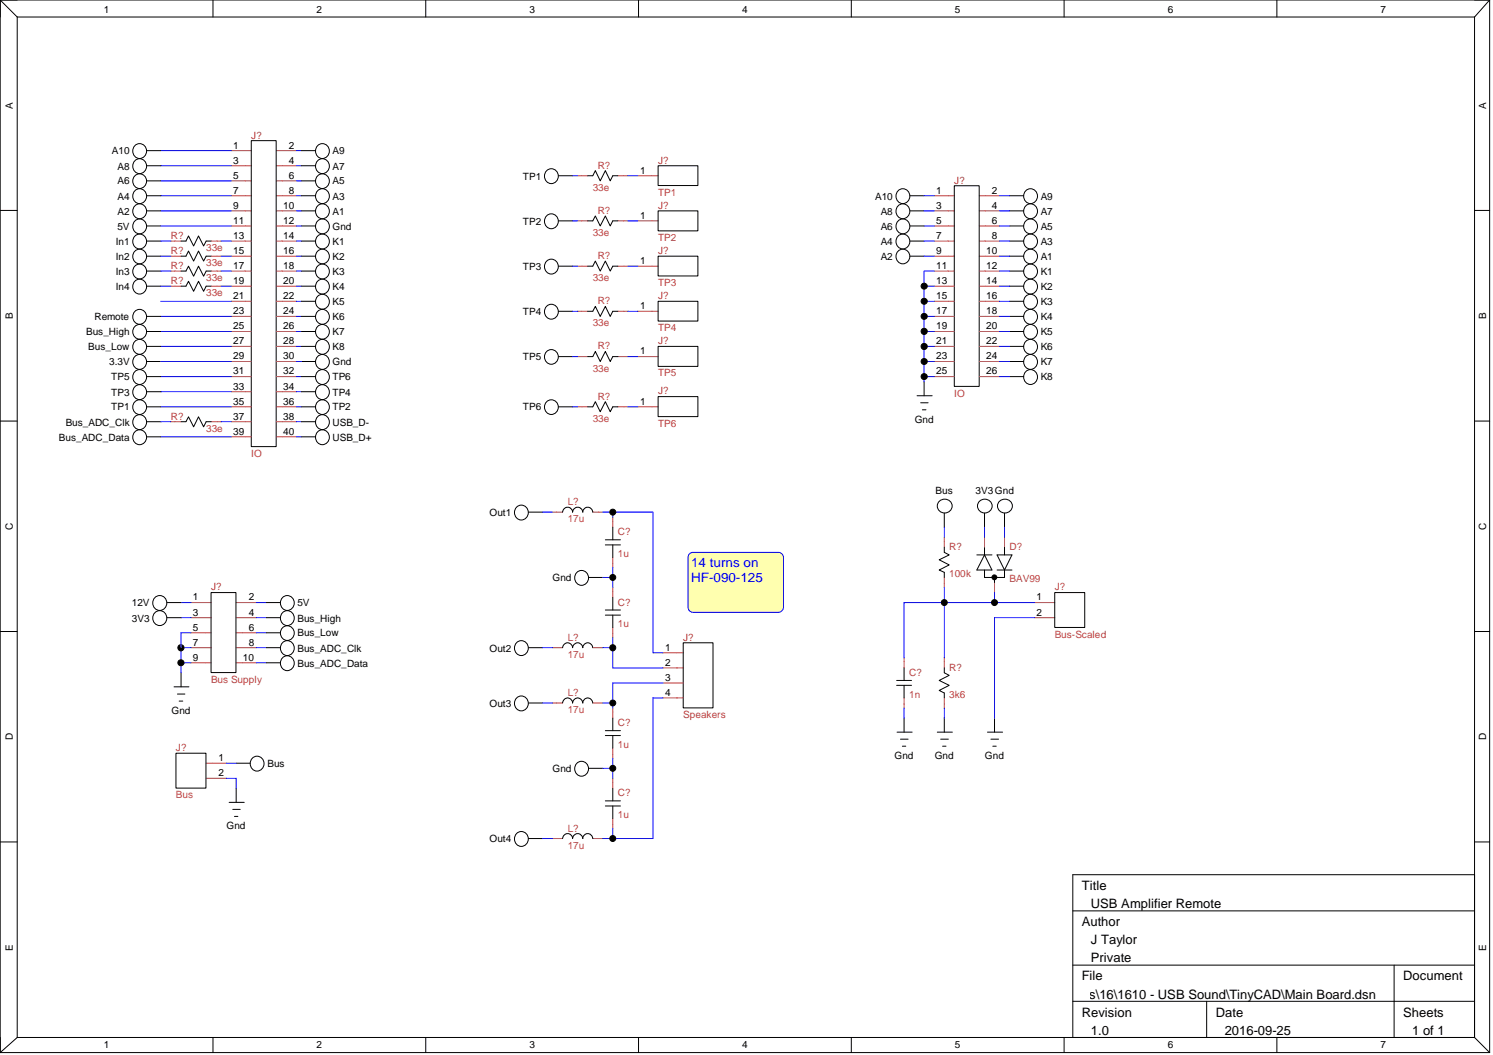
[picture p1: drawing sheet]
<svg xmlns="http://www.w3.org/2000/svg" width="297mm" height="210mm" viewBox="0 0 297 210" stroke-linecap="round" stroke-linejoin="round" font-family="sans-serif">
<g fill="none" stroke="#c04040" stroke-width=".2">
<path d="M46 30h4M46 33h4M46 36h4M46 38.9h4M55 30h4M55 33h4M55 36h4M55 38.9h4M114.9 35h2M122.9 35h2M126.9 35h4M185.9 38.9h4"/>
<path d="M194.9 38.9h3.9M34 48h2M34 51h2M34 53.9h2M34 56.9h2M42 48h2M42 51h2M42 53.9h2M42 56.9h2M46 42h4M46 45h4M46 48h4"/>
<path d="M46 51h4M46 53.9h4M46 56.9h4M46 59.9h4M55 42h4M55 45h4M55 48h4M55 51h4M55 53.9h4M55 56.9h4M55 59.9h4M114.9 43.9h2"/>
<path d="M114.9 53h2M122.9 43.9h2M122.9 53h2M126.9 43.9h4M126.9 53h4M185.9 42h4M185.9 45h4M185.9 48h4M185.9 51h4M185.9 53.9h4M185.9 56.9h4M185.9 59.9h4"/>
<path d="M194.9 42h3.9M194.9 45h3.9M194.9 48h3.9M194.9 51h3.9M194.9 53.9h3.9M194.9 56.9h3.9M194.9 59.9h3.9M46 62.9h4M46 66h4M46 71.9h4M46 68.9h4M46 74.9h4"/>
<path d="M46 77.9h4M55 62.9h4M55 66h4M55 71.9h4M55 68.9h4M55 74.9h4M55 77.9h4M114.9 61.9h2M114.9 71h2M122.9 61.9h2M122.9 71h2M126.9 61.9h4"/>
<path d="M126.9 71h4M185.9 62.9h4M185.9 66h4M185.9 71.9h4M185.9 68.9h4M185.9 74.9h4M194.9 62.9h3.9M194.9 66h3.9M194.9 71.9h3.9M194.9 68.9h3.9M194.9 74.9h3.9M34 83.9h2"/>
<path d="M42 83.9h2M46 80.9h4M46 83.9h4M46 86.9h4M55 80.9h4M55 83.9h4M55 86.9h4M114.9 80.9h2M122.9 80.9h2M126.9 80.9h4M109.9 101.9h2M117.9 101.9h2"/>
<path d="M121.9 102.9v2M121.9 110.9v2M121.9 116.9v2M109.9 139.9h2M109.9 128.9h2M117.9 139.9h2M117.9 128.9h2M121.9 124.9v2M131.9 129.9h4M131.9 132.9h4M131.9 135.9h4M131.9 138.9h4"/>
<path d="M121.9 140.9v2M121.9 148.8v2.1M121.9 154.9v1.9M109.9 166.8h2M117.9 166.8h2M121.9 162.9v1.9"/>
</g>
<g fill="none" stroke="#000" stroke-width=".2">
<path d="M27 28.9a1.43 1.43 0 0 1 2.2 1.2 1.43 1.43 0 0 1-2.2 1.1 1.58 1.58 0 0 1 0-2.3zM27 31.9a1.43 1.43 0 0 1 2.2 1.2 1.43 1.43 0 0 1-2.2 1.2 1.58 1.58 0 0 1 0-2.4zM27 37.8a1.43 1.43 0 0 1 2.2 1.2 1.43 1.43 0 0 1-2.2 1.2 1.58 1.58 0 0 1 0-2.4zM29.2 38.9h2.8M29.2 30h2.8M29.2 33h2.8M29.2 36h2.8M50 28h4.9v60.9h-4.9zM60 38.9h2.8M60 30h2.8M60 33h2.8M60 36h2.8"/>
<path d="M63.3 28.9a1.43 1.43 0 0 1 2.2 1.2 1.43 1.43 0 0 1-2.2 1.1 1.58 1.58 0 0 1 0-2.3zM63.3 31.9a1.43 1.43 0 0 1 2.2 1.2 1.43 1.43 0 0 1-2.2 1.2 1.58 1.58 0 0 1 0-2.4zM63.3 37.8a1.43 1.43 0 0 1 2.2 1.2 1.43 1.43 0 0 1-2.2 1.2 1.58 1.58 0 0 1 0-2.4zM108.9 33.8a1.43 1.43 0 0 1 2.2 1.2 1.43 1.43 0 0 1-2.2 1.2 1.58 1.58 0 0 1 0-2.4zM111.1 35h2.8M116.9 35h1l.5-1 1 2 1-2 1 2 .5-1h1M130.9 33h7.9v3.9h-7.9zM178.8 37.8a1.43 1.43 0 0 1 2.2 1.2 1.43 1.43 0 0 1-2.2 1.2 1.58 1.58 0 0 1 0-2.4zM181.1 38.9h2.8M189.9 37h4.9v39.9h-4.9zM200.9 38.9h2.8M204.2 37.8a1.43 1.43 0 0 1 2.2 1.2 1.43 1.43 0 0 1-2.2 1.2 1.58 1.58 0 0 1 0-2.4z"/>
<path d="M27 43.8a1.43 1.43 0 0 1 2.2 1.2 1.43 1.43 0 0 1-2.2 1.2 1.58 1.58 0 0 1 0-2.4zM27 40.8a1.43 1.43 0 0 1 2.2 1.2 1.43 1.43 0 0 1-2.2 1.2 1.58 1.58 0 0 1 0-2.4zM27 46.8a1.43 1.43 0 0 1 2.2 1.2 1.43 1.43 0 0 1-2.2 1.2 1.58 1.58 0 0 1 0-2.4zM27 52.8a1.43 1.43 0 0 1 2.2 1.2 1.43 1.43 0 0 1-2.2 1.2 1.58 1.58 0 0 1 0-2.4zM27 55.8a1.43 1.43 0 0 1 2.2 1.2 1.43 1.43 0 0 1-2.2 1.2 1.58 1.58 0 0 1 0-2.4zM29.2 45h2.8M29.2 42h2.8M29.2 48h2.8M29.2 51h2.8M29.2 53.9h2.8M29.2 56.9h2.8M36 56.9h1l.5-.9 1 2 1-2 1 2 .5-1.1h1"/>
<path d="M36 53.9h1l.5-.9 1 1.9 1-1.9 1 1.9 .5-1h1M36 51h1l.5-1 1 1.9 1-1.9 1 1.9 .5-.9h1M36 48h1l.5-1.1 1 2 1-2 1 2 .5-.9h1M60 45h2.8M60 42h2.8M60 48h2.8M60 51h2.8M60 53.9h2.8M60 56.9h2.8M60 59.9h2.8M63.3 43.8a1.43 1.43 0 0 1 2.2 1.2 1.43 1.43 0 0 1-2.2 1.2 1.58 1.58 0 0 1 0-2.4zM63.3 40.8a1.43 1.43 0 0 1 2.2 1.2 1.43 1.43 0 0 1-2.2 1.2 1.58 1.58 0 0 1 0-2.4z"/>
<path d="M63.3 55.8a1.43 1.43 0 0 1 2.2 1.2 1.43 1.43 0 0 1-2.2 1.2 1.58 1.58 0 0 1 0-2.4zM63.3 58.8a1.43 1.43 0 0 1 2.2 1.2 1.43 1.43 0 0 1-2.2 1.2 1.58 1.58 0 0 1 0-2.4zM63.3 46.8a1.43 1.43 0 0 1 2.2 1.2 1.43 1.43 0 0 1-2.2 1.2 1.58 1.58 0 0 1 0-2.4zM63.3 52.8a1.43 1.43 0 0 1 2.2 1.2 1.43 1.43 0 0 1-2.2 1.2 1.58 1.58 0 0 1 0-2.4zM108.9 42.8a1.43 1.43 0 0 1 2.2 1.2 1.43 1.43 0 0 1-2.2 1.2 1.58 1.58 0 0 1 0-2.4zM108.9 51.8a1.43 1.43 0 0 1 2.2 1.2 1.43 1.43 0 0 1-2.2 1.2 1.58 1.58 0 0 1 0-2.4zM111.1 43.9h2.8M111.1 53h2.8M116.9 43.9h1l.5-.9 1 2 1-2 1 2 .5-1.1h1M116.9 53h1l.5-1.1 1 2 1-2 1 2 .5-.9h1M130.9 42h7.9v3.9h-7.9zM130.9 51h7.9v3.9h-7.9z"/>
<path d="M130.9 59.9h7.9v4h-7.9zM178.8 40.8a1.43 1.43 0 0 1 2.2 1.2 1.43 1.43 0 0 1-2.2 1.2 1.58 1.58 0 0 1 0-2.4zM178.8 43.8a1.43 1.43 0 0 1 2.2 1.2 1.43 1.43 0 0 1-2.2 1.2 1.58 1.58 0 0 1 0-2.4zM178.8 46.8a1.43 1.43 0 0 1 2.2 1.2 1.43 1.43 0 0 1-2.2 1.2 1.58 1.58 0 0 1 0-2.4zM181.1 45h2.8M181.1 42h2.8M181.1 48h2.8M181.1 51h2.8M200.9 45h2.8M200.9 42h2.8M200.9 48h2.8M200.9 51h2.8"/>
<path d="M200.9 53.9h2.8M200.9 56.9h2.8M200.9 59.9h2.8M204.2 40.8a1.43 1.43 0 0 1 2.2 1.2 1.43 1.43 0 0 1-2.2 1.2 1.58 1.58 0 0 1 0-2.4zM204.2 43.8a1.43 1.43 0 0 1 2.2 1.2 1.43 1.43 0 0 1-2.2 1.2 1.58 1.58 0 0 1 0-2.4zM204.2 46.8a1.43 1.43 0 0 1 2.2 1.2 1.43 1.43 0 0 1-2.2 1.2 1.58 1.58 0 0 1 0-2.4zM204.2 52.8a1.43 1.43 0 0 1 2.2 1.2 1.43 1.43 0 0 1-2.2 1.2 1.58 1.58 0 0 1 0-2.4zM204.2 55.8a1.43 1.43 0 0 1 2.2 1.2 1.43 1.43 0 0 1-2.2 1.2 1.58 1.58 0 0 1 0-2.4zM204.2 58.8a1.43 1.43 0 0 1 2.2 1.2 1.43 1.43 0 0 1-2.2 1.2 1.58 1.58 0 0 1 0-2.4zM27 70.8a1.43 1.43 0 0 1 2.2 1.2 1.43 1.43 0 0 1-2.2 1.2 1.58 1.58 0 0 1 0-2.4zM27 73.8a1.43 1.43 0 0 1 2.2 1.2 1.43 1.43 0 0 1-2.2 1.2 1.58 1.58 0 0 1 0-2.4zM27 76.8a1.43 1.43 0 0 1 2.2 1.2 1.43 1.43 0 0 1-2.2 1.2 1.58 1.58 0 0 1 0-2.4z"/>
<path d="M27 67.8a1.43 1.43 0 0 1 2.2 1.2 1.43 1.43 0 0 1-2.2 1.2 1.58 1.58 0 0 1 0-2.4zM27 61.8a1.43 1.43 0 0 1 2.2 1.2 1.43 1.43 0 0 1-2.2 1.2 1.58 1.58 0 0 1 0-2.4zM29.2 71.9h2.8M29.2 77.9h2.8M29.2 74.9h2.8M29.2 62.9h2.8M29.2 66h2.8M29.2 68.9h2.8M60 71.9h2.8M60 77.9h2.8M60 74.9h2.8M60 62.9h2.8"/>
<path d="M60 66h2.8M60 68.9h2.8M63.3 70.8a1.43 1.43 0 0 1 2.2 1.2 1.43 1.43 0 0 1-2.2 1.2 1.58 1.58 0 0 1 0-2.4zM63.3 76.8a1.43 1.43 0 0 1 2.2 1.2 1.43 1.43 0 0 1-2.2 1.2 1.58 1.58 0 0 1 0-2.4zM63.3 73.8a1.43 1.43 0 0 1 2.2 1.2 1.43 1.43 0 0 1-2.2 1.2 1.58 1.58 0 0 1 0-2.4zM63.3 61.8a1.43 1.43 0 0 1 2.2 1.2 1.43 1.43 0 0 1-2.2 1.2 1.58 1.58 0 0 1 0-2.4zM63.3 67.8a1.43 1.43 0 0 1 2.2 1.2 1.43 1.43 0 0 1-2.2 1.2 1.58 1.58 0 0 1 0-2.4zM108.9 60.8a1.43 1.43 0 0 1 2.2 1.2 1.43 1.43 0 0 1-2.2 1.2 1.58 1.58 0 0 1 0-2.4zM111.1 61.9h2.8M111.1 71h2.8M116.9 61.9h1l.5-.9 1 1.9 1-1.9 1 1.9 .5-1h1M116.9 71h1l.5-1.1 1 2 1-2 1 2 .5-.9h1"/>
<path d="M130.9 68.9h7.9v4h-7.9zM130.9 78.9h7.9v4h-7.9zM182.5 78.7h3M183.9 75.9v2.8M200.9 71.9h2.8M200.9 74.9h2.8M200.9 62.9h2.8M200.9 66h2.8M200.9 68.9h2.8M204.2 61.8a1.43 1.43 0 0 1 2.2 1.2 1.43 1.43 0 0 1-2.2 1.2 1.58 1.58 0 0 1 0-2.4zM204.2 67.8a1.43 1.43 0 0 1 2.2 1.2 1.43 1.43 0 0 1-2.2 1.2 1.58 1.58 0 0 1 0-2.4zM204.2 70.8a1.43 1.43 0 0 1 2.2 1.2 1.43 1.43 0 0 1-2.2 1.2 1.58 1.58 0 0 1 0-2.4z"/>
<path d="M204.2 73.8a1.43 1.43 0 0 1 2.2 1.2 1.43 1.43 0 0 1-2.2 1.2 1.58 1.58 0 0 1 0-2.4zM27 82.8a1.43 1.43 0 0 1 2.2 1.2 1.43 1.43 0 0 1-2.2 1.2 1.58 1.58 0 0 1 0-2.4zM27 85.8a1.43 1.43 0 0 1 2.2 1.2 1.43 1.43 0 0 1-2.2 1.2 1.58 1.58 0 0 1 0-2.4zM29.2 86.9h2.8M29.2 83.9h2.8M29.2 80.9h2.8M36 83.9h1l.5-1 1 2 1-2 1 2 .5-1h1M60 86.9h2.8M60 83.9h2.8M60 80.9h2.8M63.3 85.8a1.43 1.43 0 0 1 2.2 1.2 1.43 1.43 0 0 1-2.2 1.2 1.58 1.58 0 0 1 0-2.4zM63.3 82.8a1.43 1.43 0 0 1 2.2 1.2 1.43 1.43 0 0 1-2.2 1.2 1.58 1.58 0 0 1 0-2.4z"/>
<path d="M111.1 80.9h2.8M116.9 80.9h1l.5-1 1 2 1-2 1 2 .5-1h1M183.2 80.1h1.5M183.5 81.5h.7M102.9 100.8a1.43 1.43 0 0 1 2.2 1.2 1.43 1.43 0 0 1-2.2 1.2 1.58 1.58 0 0 1 0-2.4zM105.2 101.9h2.7M111.9 101.9a1.15 1.15 0 0 1 .8-1l.7 .1 .4 .4 .1 .5a1.15 1.15 0 0 1 .8-1h.4a1.06 1.06 0 0 1 .8 1l.2-.5 .3-.4 .7-.1a1.06 1.06 0 0 1 .8 1M114.9 113.8a1.43 1.43 0 0 1 2.2 1.2 1.43 1.43 0 0 1-2.2 1.2 1.58 1.58 0 0 1 0-2.4zM117.1 114.9h2.8M120.4 107.4h3M120.4 108.4h3M121.9 104.9v2.5"/>
<path d="M121.9 108.4v2.5M121.9 118.9v2.5M102.9 138.8a1.43 1.43 0 0 1 2.2 1.1 1.43 1.43 0 0 1-2.2 1.2 1.58 1.58 0 0 1 0-2.3zM102.9 127.7a1.43 1.43 0 0 1 2.2 1.2 1.43 1.43 0 0 1-2.2 1.2 1.58 1.58 0 0 1 0-2.4zM105.2 139.9h2.7M105.2 128.9h2.7M111.9 139.9a.99 .99 0 0 1 1-1 .99 .99 0 0 1 1 1 1.02 1.02 0 0 1 1-1.1 1.02 1.02 0 0 1 1 1.1 1 1 0 0 1 1-1 1 1 0 0 1 1 1M111.9 128.9a1.15 1.15 0 0 1 .9-1h.3a1.05 1.05 0 0 1 .8 1 1.15 1.15 0 0 1 .9-1h.3a1.15 1.15 0 0 1 .8 1 1.05 1.05 0 0 1 .9-1h.3a1.15 1.15 0 0 1 .8 1M120.4 121.4h3M120.4 122.4h3M121.9 122.4v2.5M135.9 127.9h6v12.9h-6z"/>
<path d="M114.9 151.7a1.43 1.43 0 0 1 2.2 1.2 1.43 1.43 0 0 1-2.2 1.2 1.58 1.58 0 0 1 0-2.4zM117.1 152.9h2.8M120.4 145.4h3M120.4 146.3h3M120.4 159.3h3M121.9 142.9v2.5M121.9 146.3v2.5M121.9 156.8v2.5M102.9 165.7a1.43 1.43 0 0 1 2.2 1.2 1.43 1.43 0 0 1-2.2 1.2 1.58 1.58 0 0 1 0-2.4zM105.2 166.8h2.7M111.9 166.8a1.15 1.15 0 0 1 .8-.9l.7 .1 .4 .3 .1 .5a1.15 1.15 0 0 1 .8-.9h.4a1.06 1.06 0 0 1 .8 .9l.2-.5 .3-.3 .7-.1a1.06 1.06 0 0 1 .8 .9M120.4 160.4h3"/>
<path d="M121.9 160.4v2.5"/>
<circle cx="27.7" cy="36" r="1.42"/>
<circle cx="64.1" cy="36" r="1.42"/>
<circle cx="27.7" cy="51" r="1.42"/>
<circle cx="64.1" cy="51" r="1.42"/>
<circle cx="179.6" cy="51" r="1.42"/>
<circle cx="183.9" cy="56.9" r=".61"/>
<circle cx="183.9" cy="59.9" r=".61"/>
<circle cx="205" cy="51" r="1.42"/>
<circle cx="27.7" cy="66" r="1.42"/>
<circle cx="64.1" cy="66" r="1.42"/>
<circle cx="109.7" cy="71" r="1.42"/>
<circle cx="183.9" cy="68.9" r=".62"/>
<circle cx="183.9" cy="65.9" r=".62"/>
<circle cx="183.9" cy="74.9" r=".61"/>
<circle cx="183.9" cy="62.9" r=".61"/>
<circle cx="183.9" cy="71.9" r=".61"/>
<circle cx="205" cy="66" r="1.42"/>
<circle cx="27.7" cy="81" r="1.42"/>
<circle cx="64.1" cy="81" r="1.42"/>
<circle cx="109.7" cy="81" r="1.42"/>
<circle cx="121.9" cy="114.9" r=".59"/>
<circle cx="121.9" cy="101.9" r=".59"/>
<circle cx="121.9" cy="128.9" r=".6"/>
<circle cx="121.9" cy="139.9" r=".59"/>
<circle cx="121.9" cy="152.9" r=".59"/>
<circle cx="121.9" cy="166.8" r=".59"/>
</g>
<g fill="none" stroke="#00f" stroke-width=".2">
<path d="M32 30h14M32 33h14M32 36h14M32 38.9h14M59 30h1M59 33h1M59 36h1M59 38.9h1M113.9 35h1M124.9 35h2M183.9 38.9h2M198.8 38.9h2.1"/>
<path d="M32 45h14M32 42h14M32 59.9h14M32 48h2M32 51h2M32 53.9h2M32 56.9h2M44 48h2M44 51h2M44 53.9h2M44 56.9h2M59 45h1"/>
<path d="M59 42h1M59 59.9h1M59 48h1M59 51h1M59 53.9h1M59 56.9h1M113.9 53h1M113.9 43.9h1M124.9 53h2M124.9 43.9h2M183.9 45h2M183.9 42h2"/>
<path d="M183.9 59.9h2M183.9 48h2M183.9 51h2M183.9 56.9h2M185.9 53.9h-2v22M198.8 45h2.1M198.8 42h2.1M198.8 59.9h2.1M198.8 48h2.1M198.8 51h2.1M198.8 53.9h2.1M198.8 56.9h2.1"/>
<path d="M32 71.9h14M32 62.9h14M32 66h14M32 68.9h14M32 74.9h14M32 77.9h14M59 71.9h1M59 62.9h1M59 66h1M59 68.9h1M59 74.9h1M59 77.9h1"/>
<path d="M113.9 71h1M113.9 61.9h1M124.9 71h2M124.9 61.9h2M183.9 71.9h2M183.9 62.9h2M183.9 66h2M183.9 68.9h2M183.9 74.9h2M198.8 71.9h2.1M198.8 62.9h2.1M198.8 66h2.1"/>
<path d="M198.8 68.9h2.1M198.8 74.9h2.1M32 80.9h14M32 86.9h14M32 83.9h2M44 83.9h2M59 80.9h1M59 86.9h1M59 83.9h1M113.9 80.9h1M124.9 80.9h2M107.9 101.9h2"/>
<path d="M119.9 101.9h10v28h2M119.9 114.9h2M121.9 101.9v1M121.9 112.9v4M107.9 139.9h2M107.9 128.9h2M119.9 139.9h2M119.9 128.9h2M121.9 126.9v6h10M131.9 135.9h-10v5M131.9 138.9h-2v27.9h-10M119.9 152.9h2"/>
<path d="M121.9 150.9v4M107.9 166.8h2M121.9 164.8v2"/>
</g>
<g fill="#000">
<circle cx="183.9" cy="56.9" r=".61"/>
<circle cx="183.9" cy="59.9" r=".61"/>
<circle cx="183.9" cy="68.9" r=".62"/>
<circle cx="183.9" cy="65.9" r=".62"/>
<circle cx="183.9" cy="74.9" r=".61"/>
<circle cx="183.9" cy="62.9" r=".61"/>
<circle cx="183.9" cy="71.9" r=".61"/>
<circle cx="121.9" cy="114.9" r=".59"/>
<circle cx="121.9" cy="101.9" r=".59"/>
<circle cx="121.9" cy="128.9" r=".6"/>
<circle cx="121.9" cy="139.9" r=".59"/>
<circle cx="121.9" cy="152.9" r=".59"/>
<circle cx="121.9" cy="166.8" r=".59"/>
</g>
<path d="M137.2 110.2l.7-.3h17a.99 .99 0 0 1 1 1v9.9a1.03 1.03 0 0 1-1 1h-17a.99 .99 0 0 1-1-1v-9.9z" fill-rule="evenodd" fill="#ffffaf"/>
<g fill="none" stroke="#00f" stroke-width=".2">
<path d="M36 119.9h2M51 119.9h2M137.2 110.2l.7-.3h17a.99 .99 0 0 1 1 1v9.9a1.03 1.03 0 0 1-1 1h-17a.99 .99 0 0 1-1-1v-9.9zM187.9 104.9v2M187.9 116.9v14M195.9 104.9v2M197.9 117.9v2M199.9 104.9v2M205.9 119.9h-26v11M36 122.9h2M36 128.9h2M36 131.9h2"/>
<path d="M38 125.9h-2v8M51 122.9h2M51 125.9h2M51 128.9h2M51 131.9h2M205.9 122.9h-8v20M45 151.8h2M45 154.9h2v1.9M179.9 140.9v2M187.9 140.9v2"/>
</g>
<g fill="none" stroke="#c04040" stroke-width=".2">
<path d="M38 119.9h4M47 119.9h4M187.9 106.9v2M187.9 114.9v2M195.9 106.9v2M197.9 115.9v2M199.9 106.9v2M205.9 119.9h3.9M38 122.9h4M38 125.9h4M38 128.9h4M38 131.9h4"/>
<path d="M47 122.9h4M47 125.9h4M47 128.9h4M47 131.9h4M179.9 130.9v2M179.9 138.9v2M187.9 130.9v2M187.9 138.9v2M205.9 122.9h3.9M41 151.8h4M41 154.9h4"/>
</g>
<g fill="none" stroke="#000" stroke-width=".2">
<path d="M0 0h296.4M0 0v209.4M0 0l3.4 3.4M3.4 3.4h290M3.4 3.4v203M42.4 0v3.4M84.7 0v3.4M127 0v3.4M169.4 0v3.4M211.7 0v3.4M254 0v3.4M293.4 3.4v203"/>
<path d="M296.4 0v209.4M296.4 0l-3 3.4M0 41.9h3.4M293.4 41.9h3M0 83.8h3.4M186.8 99.9a1.43 1.43 0 0 1 2.1-.3 1.43 1.43 0 0 1-.1 2.2 1.44 1.44 0 0 1-1.8-.1 1.44 1.44 0 0 1-.2-1.8zM198.7 99.9a1.43 1.43 0 0 1 2.2-.3 1.43 1.43 0 0 1-.1 2.2 1.44 1.44 0 0 1-1.9-.1 1.44 1.44 0 0 1-.2-1.8zM293.4 83.8h3M33.2 119.9h2.8M42 117.9h4.9v15.9h-4.9zM53 119.9h2.8M56.3 118.8a1.43 1.43 0 0 1 2.2 1.2 1.43 1.43 0 0 1-2.2 1.2 1.58 1.58 0 0 1 0-2.4z"/>
<path d="M187.9 108.9v1l.9 .5-1.9 1 1.9 1-1.9 1 1 .5v1M187.9 102.1v2.8M194.3 110.4h3.1M195.9 110.4l1.5 3h-3.1zM195.9 113.4v1.5h4v-1.5M195.9 102.1v2.8M195.9 108.9v1.5M197.9 114.9v1M198.4 110.4h2.9l-1.4 3zM198.4 113.4h2.9M199.9 102.1v2.8M199.9 108.9v1.5"/>
<path d="M209.8 117.9h6v6.9h-6zM0 125.6h3.4M33.2 122.9h2.8M34.6 136.7h3M35.3 138.1h1.5M35.6 139.5h.8M36 133.9v2.8M53 125.9h2.8M53 122.9h2.8M53 128.9h2.8M53 131.9h2.8M56.3 121.8a1.43 1.43 0 0 1 2.2 1.2 1.43 1.43 0 0 1-2.2 1.2 1.58 1.58 0 0 1 0-2.4z"/>
<path d="M56.3 127.7a1.43 1.43 0 0 1 2.2 1.2 1.43 1.43 0 0 1-2.2 1.2 1.58 1.58 0 0 1 0-2.4zM56.3 130.7a1.43 1.43 0 0 1 2.2 1.2 1.43 1.43 0 0 1-2.2 1.2 1.58 1.58 0 0 1 0-2.4zM178.4 135.4h3M178.4 136.4h3M179.9 132.9v2.5M179.9 136.4v2.5M187.9 132.9v1l.9 .5-1.9 1 1.9 1-1.9 1 1 .5v1M293.4 125.6h3M35 149.9h6v6.9h-6zM45.6 159.6h3M47 151.8h2.8M47 156.8v2.8"/>
<path d="M50.3 150.7a1.43 1.43 0 0 1 2.2 1.2 1.43 1.43 0 0 1-2.2 1.2 1.58 1.58 0 0 1 0-2.4zM178.5 145.7h3M179.2 147.1h1.5M179.5 148.5h.7M179.9 142.9v2.8M186.5 145.7h3M187.2 147.1h1.5M187.5 148.5h.7M187.9 142.9v2.8M196.5 145.7h3M197.1 147.1h1.6M197.5 148.5h.7"/>
<path d="M197.9 142.9v2.8M0 167.5h3.4M46.3 161h1.5M46.6 162.4h.7M293.4 174h-80v32.4M293.4 167.5h3M213.4 181.2h80M213.4 192h80M213.4 199.2h80M240.1 199.2v7.2M277.4 192v14.4M0 209.4h296.4"/>
<path d="M3.4 206.4h290M3.4 206.4l-3.4 3M42.4 206.4v3M84.7 206.4v3M127 206.4v3M169.4 206.4v3M211.7 206.4v3M254 206.4v3M293.4 206.4l3 3"/>
<circle cx="31.7" cy="120" r="1.45"/>
<circle cx="187.9" cy="119.9" r=".59"/>
<circle cx="196" cy="100.7" r="1.42"/>
<circle cx="197.8" cy="114.9" r=".49"/>
<circle cx="197.9" cy="119.9" r=".59"/>
<circle cx="31.7" cy="123" r="1.45"/>
<circle cx="36" cy="128.9" r=".62"/>
<circle cx="36" cy="131.9" r=".61"/>
<circle cx="57.1" cy="125.9" r="1.42"/>
</g>
<g fill="#000">
<circle cx="187.9" cy="119.9" r=".59"/>
<circle cx="197.8" cy="114.9" r=".49"/>
<circle cx="197.9" cy="119.9" r=".59"/>
<circle cx="36" cy="128.9" r=".62"/>
<circle cx="36" cy="131.9" r=".61"/>
</g>
<g font-size="2.6" fill="#00f">
<text x="137.5" y="112.8">14 turns on</text>
<text x="137.5" y="115.7">HF-090-125</text>
</g>
<g font-size="2.6">
<text x="215.2" y="177.1">Title</text>
<text x="215.2" y="184.3">Author</text>
<text x="217" y="180.7">USB Amplifier Remote</text>
<text x="217" y="187.9">J Taylor</text>
<text x="217" y="191.5">Private</text>
<text x="215.2" y="195.1">File</text>
<text x="279.2" y="195.1">Document</text>
<text x="200" y="198.7">C:\JPT\Projects\16\1610 - USB Sound\TinyCAD\Main Board.dsn</text>
<text x="215.2" y="202.3">Revision</text>
<text x="241.9" y="202.3">Date</text>
<text x="279.2" y="202.3">Sheets</text>
<text x="217" y="205.9">1.0</text>
<text x="243.7" y="205.9">2016-09-25</text>
<text x="281" y="205.9">1 of 1</text>
</g>
<g font-size="2">
<text x="20.7" y="2.6">1</text>
<text x="63" y="2.6">2</text>
<text x="105.3" y="2.6">3</text>
<text x="147.7" y="2.6">4</text>
<text x="190" y="2.6">5</text>
<text x="232.3" y="2.6">6</text>
<text x="274.7" y="2.6">7</text>
<text x="2.6" y="21.6" transform="rotate(-90 2.6 21.6)">A</text>
<text x="295.7" y="21.6" transform="rotate(-90 295.7 21.6)">A</text>
<text x="46.4" y="29.5">1</text>
<text x="57.5" y="29.5">2</text>
<text x="22.3" y="30.7">A10</text>
<text x="23.4" y="33.7">A8</text>
<text x="46.4" y="32.6">3</text>
<text x="46.4" y="35.6">5</text>
<text x="57.5" y="35.6">6</text>
<text x="57.5" y="32.6">4</text>
<text x="66.2" y="30.7">A9</text>
<text x="66.2" y="33.7">A7</text>
<text x="104.1" y="35.7">TP1</text>
<text x="127.3" y="34.5">1</text>
<text x="23.4" y="36.7">A6</text>
<text x="23.4" y="39.7">A4</text>
<text x="46.4" y="38.5">7</text>
<text x="46.4" y="41.5">9</text>
<text x="56.3" y="41.5">10</text>
<text x="57.5" y="38.5">8</text>
<text x="66.2" y="36.7">A5</text>
<text x="66.2" y="39.7">A3</text>
<text x="174.1" y="39.7">A10</text>
<text x="186.3" y="38.5">1</text>
<text x="186.3" y="41.5">3</text>
<text x="197.4" y="41.5">4</text>
<text x="197.4" y="38.5">2</text>
<text x="207" y="39.7">A9</text>
<text x="23.4" y="45.7">5V</text>
<text x="23.4" y="42.7">A2</text>
<text x="46.4" y="44.5">11</text>
<text x="46.4" y="47.5">13</text>
<text x="56.3" y="44.5">12</text>
<text x="56.3" y="47.5">14</text>
<text x="66.2" y="45.7">Gnd</text>
<text x="66.2" y="42.7">A1</text>
<text x="104.1" y="44.7">TP2</text>
<text x="127.3" y="43.5">1</text>
<text x="175.2" y="42.7">A8</text>
<text x="175.2" y="45.7">A6</text>
<text x="186.3" y="44.5">5</text>
<text x="186.3" y="47.5">7</text>
<text x="197.4" y="47.5">8</text>
<text x="197.4" y="44.5">6</text>
<text x="207" y="42.7">A7</text>
<text x="207" y="45.7">A5</text>
<text x="23" y="48.7">In1</text>
<text x="23" y="51.7">In2</text>
<text x="46.4" y="50.5">15</text>
<text x="46.4" y="53.5">17</text>
<text x="56.3" y="50.5">16</text>
<text x="56.3" y="53.5">18</text>
<text x="66.2" y="48.7">K1</text>
<text x="66.2" y="51.7">K2</text>
<text x="104.1" y="53.7">TP3</text>
<text x="127.3" y="52.5">1</text>
<text x="175.2" y="48.7">A4</text>
<text x="175.2" y="51.7">A2</text>
<text x="186.3" y="50.5">9</text>
<text x="186.3" y="53.5">11</text>
<text x="196.2" y="50.5">10</text>
<text x="196.2" y="53.5">12</text>
<text x="207" y="48.7">A3</text>
<text x="207" y="51.7">A1</text>
<text x="23" y="54.7">In3</text>
<text x="23" y="57.7">In4</text>
<text x="46.4" y="56.5">19</text>
<text x="46.4" y="59.5">21</text>
<text x="56.3" y="56.5">20</text>
<text x="56.3" y="59.5">22</text>
<text x="66.2" y="57.7">K4</text>
<text x="66.2" y="54.7">K3</text>
<text x="186.3" y="56.5">13</text>
<text x="186.3" y="59.5">15</text>
<text x="196.2" y="56.5">14</text>
<text x="196.2" y="59.5">16</text>
<text x="207" y="54.7">K1</text>
<text x="207" y="57.7">K2</text>
<text x="2.6" y="63.5" transform="rotate(-90 2.6 63.5)">B</text>
<text x="18.8" y="63.7">Remote</text>
<text x="46.4" y="62.5">23</text>
<text x="46.4" y="65.5">25</text>
<text x="56.3" y="62.5">24</text>
<text x="56.3" y="65.5">26</text>
<text x="66.2" y="60.7">K5</text>
<text x="66.2" y="63.7">K6</text>
<text x="104.1" y="62.7">TP4</text>
<text x="127.3" y="61.5">1</text>
<text x="186.3" y="62.5">17</text>
<text x="186.3" y="65.5">19</text>
<text x="196.2" y="62.5">18</text>
<text x="196.2" y="65.5">20</text>
<text x="207" y="63.7">K4</text>
<text x="207" y="60.7">K3</text>
<text x="295.7" y="63.5" transform="rotate(-90 295.7 63.5)">B</text>
<text x="17.1" y="66.7">Bus_High</text>
<text x="17.6" y="69.7">Bus_Low</text>
<text x="46.4" y="68.5">27</text>
<text x="46.4" y="71.5">29</text>
<text x="56.3" y="71.5">30</text>
<text x="56.3" y="68.5">28</text>
<text x="66.2" y="66.7">K7</text>
<text x="66.2" y="69.7">K8</text>
<text x="104.1" y="71.7">TP5</text>
<text x="127.3" y="70.5">1</text>
<text x="186.3" y="68.5">21</text>
<text x="186.3" y="71.5">23</text>
<text x="196.2" y="68.5">22</text>
<text x="196.2" y="71.5">24</text>
<text x="207" y="66.7">K5</text>
<text x="207" y="69.7">K6</text>
<text x="21.7" y="72.7">3.3V</text>
<text x="22.1" y="75.7">TP5</text>
<text x="46.4" y="74.5">31</text>
<text x="46.4" y="77.5">33</text>
<text x="56.3" y="74.5">32</text>
<text x="56.3" y="77.5">34</text>
<text x="66.2" y="72.7">Gnd</text>
<text x="66.2" y="75.7">TP6</text>
<text x="186.3" y="74.5">25</text>
<text x="196.2" y="74.5">26</text>
<text x="207" y="72.7">K7</text>
<text x="207" y="75.7">K8</text>
<text x="22.1" y="78.7">TP3</text>
<text x="22.1" y="81.7">TP1</text>
<text x="46.4" y="80.5">35</text>
<text x="46.4" y="83.5">37</text>
<text x="56.3" y="80.5">36</text>
<text x="56.3" y="83.5">38</text>
<text x="66.2" y="81.7">TP2</text>
<text x="66.2" y="78.7">TP4</text>
<text x="104.1" y="81.7">TP6</text>
<text x="127.3" y="80.5">1</text>
<text x="11.7" y="87.7">Bus_ADC_Data</text>
<text x="13.1" y="84.7">Bus_ADC_Clk</text>
<text x="46.4" y="86.5">39</text>
<text x="56.3" y="86.5">40</text>
<text x="66.2" y="87.7">USB_D+</text>
<text x="66.2" y="84.7">USB_D-</text>
<text x="182" y="84.1">Gnd</text>
<text x="186.1" y="98.3">Bus</text>
<text x="194.1" y="98.3">3V3Gnd</text>
<text x="2.6" y="105.4" transform="rotate(-90 2.6 105.4)">C</text>
<text x="97.4" y="102.7">Out1</text>
<text x="295.7" y="105.4" transform="rotate(-90 295.7 105.4)">C</text>
<text x="38.4" y="119.5">1</text>
<text x="49.5" y="119.5">2</text>
<text x="109.9" y="115.7">Gnd</text>
<text x="206.2" y="119.5">1</text>
<text x="26.2" y="120.6">12V</text>
<text x="26.2" y="123.7">3V3</text>
<text x="38.4" y="122.5">3</text>
<text x="38.4" y="125.5">5</text>
<text x="49.5" y="125.5">6</text>
<text x="49.5" y="122.5">4</text>
<text x="59.2" y="123.7">Bus_High</text>
<text x="59.2" y="120.6">5V</text>
<text x="206.2" y="122.5">2</text>
<text x="38.4" y="128.4">7</text>
<text x="38.4" y="131.4">9</text>
<text x="48.3" y="131.4">10</text>
<text x="49.5" y="128.4">8</text>
<text x="59.2" y="126.6">Bus_Low</text>
<text x="59.2" y="129.6">Bus_ADC_Clk</text>
<text x="97.4" y="129.6">Out2</text>
<text x="132.3" y="129.5">1</text>
<text x="59.2" y="132.6">Bus_ADC_Data</text>
<text x="132.3" y="132.5">2</text>
<text x="132.3" y="135.5">3</text>
<text x="34.1" y="142">Gnd</text>
<text x="97.4" y="140.6">Out3</text>
<text x="132.3" y="138.4">4</text>
<text x="2.6" y="147.3" transform="rotate(-90 2.6 147.3)">D</text>
<text x="295.7" y="147.3" transform="rotate(-90 295.7 147.3)">D</text>
<text x="43.5" y="151.4">1</text>
<text x="43.5" y="154.4">2</text>
<text x="53.2" y="152.6">Bus</text>
<text x="109.9" y="153.6">Gnd</text>
<text x="178" y="151">Gnd</text>
<text x="186" y="151">Gnd</text>
<text x="196" y="151">Gnd</text>
<text x="45.1" y="165">Gnd</text>
<text x="97.4" y="167.6">Out4</text>
<text x="2.6" y="189.1" transform="rotate(-90 2.6 189.1)">E</text>
<text x="295.7" y="189.1" transform="rotate(-90 295.7 189.1)">E</text>
<text x="20.7" y="208.6">1</text>
<text x="63" y="208.6">2</text>
<text x="105.3" y="208.6">3</text>
<text x="147.7" y="208.6">4</text>
<text x="190" y="208.6">5</text>
<text x="232.3" y="208.6">6</text>
<text x="274.7" y="208.6">7</text>
</g>
<g font-size="2" fill="#c04040">
<text x="50" y="27.6">J?</text>
<text x="118.9" y="33.5">R?</text>
<text x="130.9" y="32.6">J?</text>
<text x="117.9" y="37.9">33e</text>
<text x="130.9" y="38.9">TP1</text>
<text x="130.9" y="41.5">J?</text>
<text x="189.9" y="36.5">J?</text>
<text x="34" y="47.5">R?</text>
<text x="117.9" y="46.9">33e</text>
<text x="118.9" y="42.5">R?</text>
<text x="130.9" y="47.9">TP2</text>
<text x="34" y="53.5">R?</text>
<text x="34" y="50.5">R?</text>
<text x="41" y="52.9">33e</text>
<text x="41" y="49.9">33e</text>
<text x="118.9" y="51.5">R?</text>
<text x="130.9" y="50.5">J?</text>
<text x="34" y="56.5">R?</text>
<text x="41" y="58.9">33e</text>
<text x="41" y="55.9">33e</text>
<text x="117.9" y="55.9">33e</text>
<text x="130.9" y="56.9">TP3</text>
<text x="130.9" y="59.5">J?</text>
<text x="117.9" y="64.9">33e</text>
<text x="118.9" y="60.5">R?</text>
<text x="130.9" y="65.9">TP4</text>
<text x="118.9" y="69.5">R?</text>
<text x="130.9" y="68.5">J?</text>
<text x="117.9" y="73.9">33e</text>
<text x="130.9" y="74.9">TP5</text>
<text x="34" y="83.5">R?</text>
<text x="117.9" y="83.9">33e</text>
<text x="118.9" y="79.5">R?</text>
<text x="130.9" y="78.5">J?</text>
<text x="189.9" y="78.9">IO</text>
<text x="41" y="85.9">33e</text>
<text x="130.9" y="84.9">TP6</text>
<text x="50" y="90.9">IO</text>
<text x="112.9" y="100.5">L?</text>
<text x="112.9" y="103.9">17u</text>
<text x="122.9" y="106.5">C?</text>
<text x="122.9" y="110.9">1u</text>
<text x="188.8" y="109.5">R?</text>
<text x="200.9" y="109.5">D?</text>
<text x="42" y="117.5">J?</text>
<text x="188.8" y="114.9">100k</text>
<text x="200.9" y="115.9">BAV99</text>
<text x="209.8" y="117.5">J?</text>
<text x="122.9" y="120.5">C?</text>
<text x="122.9" y="124.8">1u</text>
<text x="112.9" y="127.5">L?</text>
<text x="112.9" y="130.9">17u</text>
<text x="135.9" y="127.5">J?</text>
<text x="209.8" y="126.9">Bus-Scaled</text>
<text x="42" y="135.8">Bus Supply</text>
<text x="180.9" y="134.5">C?</text>
<text x="188.8" y="133.4">R?</text>
<text x="112.9" y="138.4">L?</text>
<text x="112.9" y="141.9">17u</text>
<text x="135.9" y="142.8">Speakers</text>
<text x="180.9" y="138.9">1n</text>
<text x="188.8" y="138.9">3k6</text>
<text x="35" y="149.4">J?</text>
<text x="122.9" y="144.4">C?</text>
<text x="122.9" y="148.8">1u</text>
<text x="35" y="158.8">Bus</text>
<text x="122.9" y="158.4">C?</text>
<text x="112.9" y="165.4">L?</text>
<text x="122.9" y="162.8">1u</text>
<text x="112.9" y="168.8">17u</text>
</g>
</svg>
